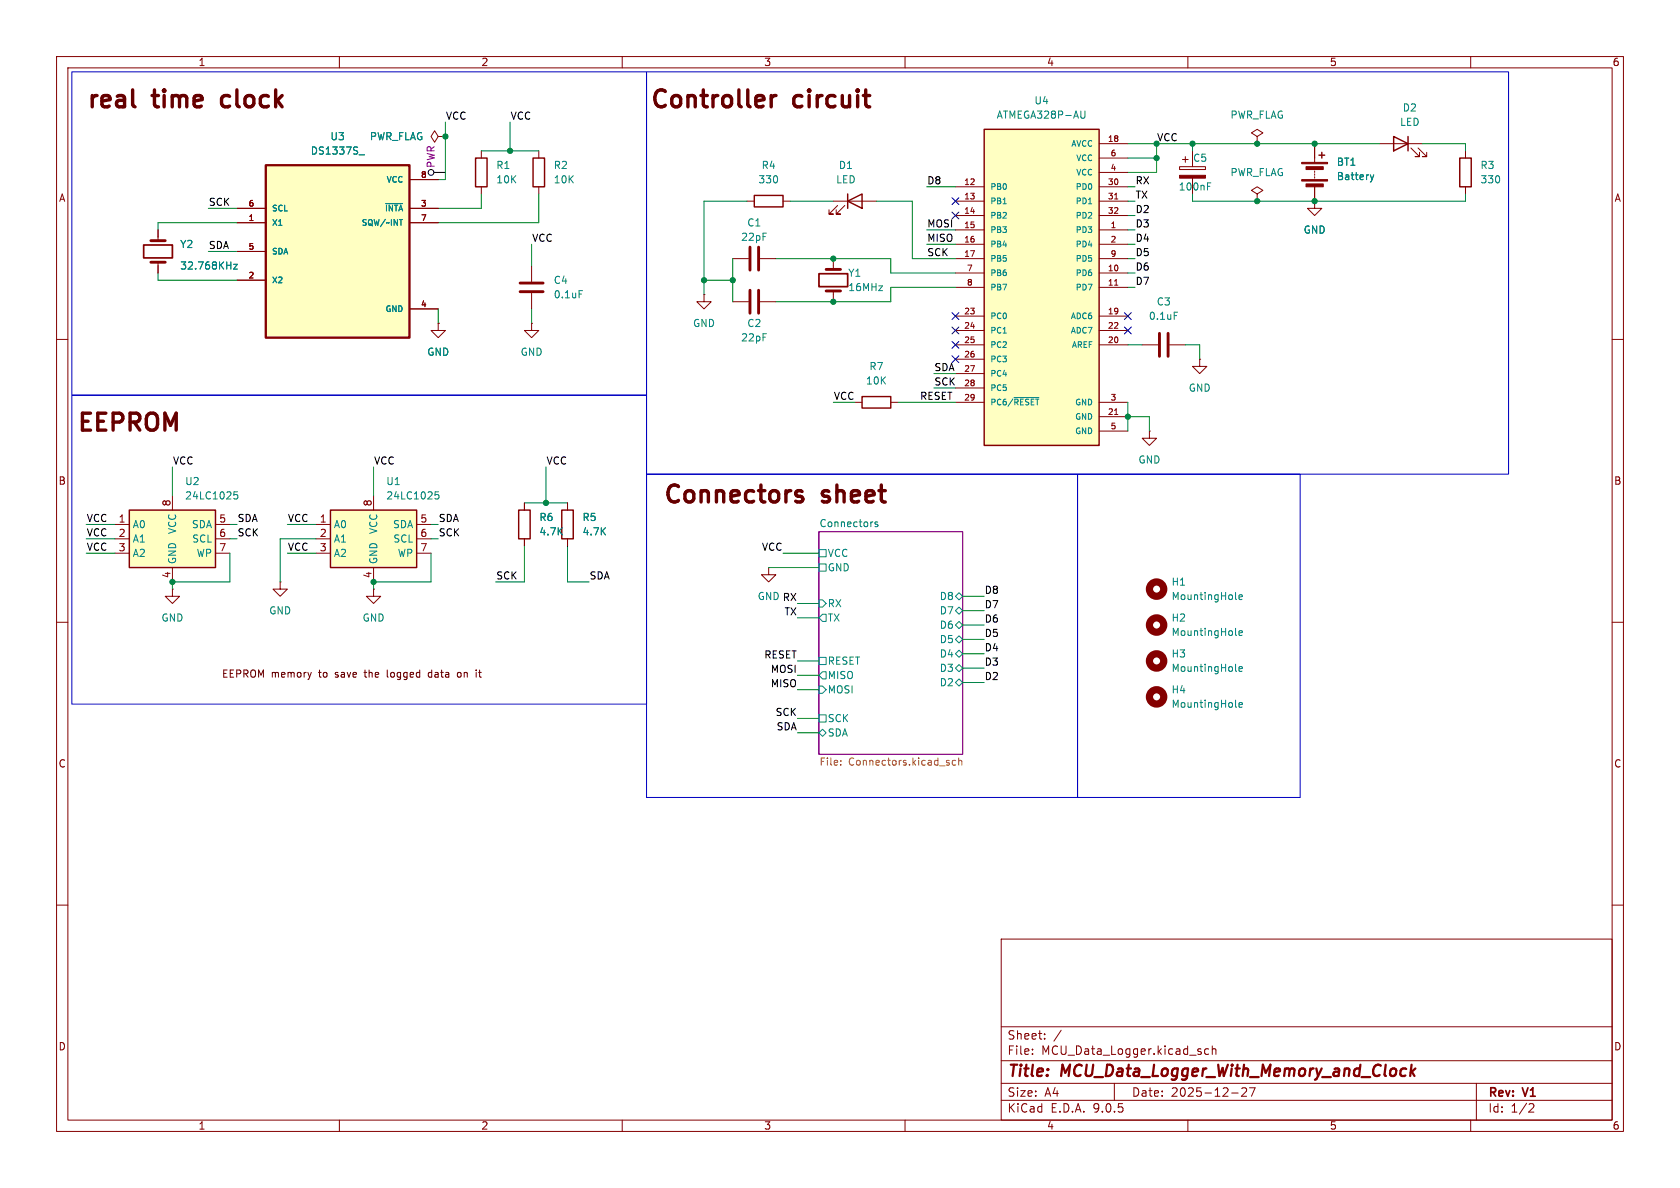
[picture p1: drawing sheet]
<svg xmlns="http://www.w3.org/2000/svg" width="297mm" height="210mm" viewBox="0 0 297 210" stroke-linecap="round" stroke-linejoin="round" font-family="sans-serif">
<path d="M0 0h297v210h-297z" fill="#fff" stroke="#fff" stroke-width=".18"/>
<g fill="none" stroke="#840000" stroke-width=".18">
<path d="M10 10h277v190h-277zM12 12h273v186h-273zM60 10v2M110 10v2M160 10v2M210 10v2M260 10v2M10 60h2M285 60h2M10 110h2M285 110h2M10 160h2"/>
<path d="M177 166h108v32h-108zM285 160h2M60 198v2M110 198v2M160 198v2M177 194.5h108M177 191.5h108M177 187.5h108M177 181.5h108M182.5 186.3v.1M182.5 185.5v.1M184.7 183.6v.1"/>
<path d="M184.7 182.8v.1M187.6 182.1l-1.3 2M197 191.5v3M210 198v2M213.7 185.5l-.5-.1-.2 .3v.4l.1 .2h.6M214.3 185.5l.2-.1 .4 .1 .1 .9M214.3 184.9v1.5M217.7 193.2h1.2M220.3 192.4v.5l-.8 .9h.9M221.9 192.3l-.7 1.5M260 198v2M261 191.5v6.5"/>
<path d="M270.5 195.1l.5 .1 .2 .3-1 1.1h1"/>
</g>
<path d="M249.6 188.2l-.3 2M249.6 189.4l.5 .8M250.2 188.9l-.8 .7" fill="none" stroke="#840000" stroke-width=".4"/>
<path d="M144.8 94h25.4v39.4h-25.4z" fill="none" stroke="#840084" stroke-width=".18"/>
<g fill="none" stroke="#008484" stroke-width=".18">
<path d="M144.8 97.2h1.2v1.2h-1.2zM144.8 99.7h1.2v1.3h-1.2zM155.2 92.3h-.3l-.2 .1v.2l.5 .1v.3h-.5M144.8 106h.6l.6 .7-.6 .6h-.6zM144.8 116.2h1.2v1.3h-1.2zM145.4 108.6h.6v1.3h-.6l-.6-.7zM145.4 118.7h.6v1.3h-.6l-.6-.6zM168.9 105.4l.6-.6 .7 .6-.7 .6zM168.9 108l.6-.7 .7 .7-.7 .6zM168.9 110.5l.6-.6 .7 .6-.7 .6zM168.9 113l.6-.6 .7 .6-.7 .7zM168.9 115.6l.6-.7 .7 .7-.7 .6z"/>
<path d="M168.9 118.1l.6-.6 .7 .6-.7 .6zM144.8 121.3h.6l.6 .6-.6 .7h-.6zM144.8 126.4h1.2v1.2h-1.2zM144.8 129.5l.6-.6 .6 .6-.6 .7zM169.5 120l.7 .7-.7 .6-.6-.6z"/>
</g>
<path d="M148.6 135.1v.2M148.6 134.5v.1M168.9 134.5l-.3-.1-.3 .3 .2 .5h.4M169.5 134.5l.2-.1 .3 .1v.8M169.5 134v1.3" fill="none" stroke="#848400" stroke-width=".18"/>
<path d="M22.9 90.2h15.2v10.1h-15.2z" fill="#ffffc2"/>
<path d="M84.1 27.9h2v5.1h-2zM94.2 27.9h2.1v5.1h-2.1zM133.3 34.5h5.1v2.1h-5.1zM149.9 35.6l2.5-1.3v2.5zM149.9 34.3v2.5M22.9 90.2h15.2v10.1h-15.2zM91.7 90.2h2v5.1h-2zM99.3 90.2h2v5.1h-2z" fill="none" stroke="#840000" stroke-width=".25"/>
<g fill="none" stroke="#840000" stroke-width=".18">
<path d="M77.5 24.1l-.7-1-.6 1 .6 1 .7-1h1.2M78.7 24.1h.1M85.1 26.7v1.2M85.1 33v1.3M95.2 26.7v1.2M95.2 33v1.3M132.1 35.6h1.2M138.4 35.6h1.3M147.3 35.6h7.6M148.1 36.3l-1.5 1.5h.7h-.7v-.7M149.4 36.3l-1.6 1.5h.8h-.8v-.7M222.2 34.3l1.1-.6-1.1-.7-1 .7 1 .6v1.3"/>
<path d="M222.2 35.6h.1M77.5 57.2v1.2h1.2l-1.2 1.3-1.3-1.3h1.3M77.5 57.2h.1M94 57.2v1.2h1.2l-1.2 1.3-1.3-1.3h1.3M94 57.2h.1M94 47v2.8M94 51.8v2.8M20.3 92.7h2.6M20.3 95.3h2.6M20.3 97.8h2.6M30.5 87.6v2.6M38.1 92.7h2.5"/>
<path d="M38.1 95.3h2.5M38.1 97.8h2.5M92.7 88.9v1.3M92.7 95.3v1.2M100.3 88.9v1.3M100.3 95.3v1.2M30.5 104.1v1.3h1.2l-1.2 1.3-1.3-1.3h1.3M30.5 104.1h.1M30.5 100.3v2.6M49.5 102.9v1.2h1.3l-1.3 1.3-1.2-1.3h1.2M49.5 102.9h.1M66 104.1v1.3h1.3l-1.3 1.3-1.2-1.3h1.2"/>
<path d="M66 104.1h.1M135.9 100.3v1.3h1.3l-1.3 1.3-1.3-1.3h1.3M135.9 100.3h.1"/>
</g>
<path d="M102.4 51.4h.6M42 86.9h-.6l-.1 .6 .2-.1 .4 .1 .1 .2v.4l-.2 .1-.5-.1M218.4 112.2l.2 .1M218.4 118.5l.2 .2M219 111.9l.6-.1v-.2l-.4-.1-.2 .2 .1 .6h.5M219 118.3l.6-.2v-.2l-.4-.1-.2 .2 .1 .6h.5M218.4 124.9l.2 .1M219 124.6l.6-.1v-.2l-.4-.1-.2 .2 .1 .6h.5" fill="none" stroke="#008484" stroke-width=".18"/>
<g fill="none" stroke="#840000" stroke-width="1.3">
<circle cx="204.5" cy="116.8" r="1.27"/>
<circle cx="204.5" cy="110.5" r="1.27"/>
<circle cx="204.5" cy="123.2" r="1.27"/>
</g>
<path d="M91.9 50h4.1M91.9 51.6h4.1" fill="none" stroke="#840000" stroke-width=".51"/>
<path d="M47 29.2h25.4v30.5h-25.4z" fill="#ffffc2"/>
<path d="M47 29.2h25.4v30.5h-25.4z" fill="none" stroke="#840000" stroke-width=".41"/>
<g fill="none" stroke="#840000" stroke-width=".18">
<path d="M41.9 36.8h5.1M41.9 39.4h5.1M72.4 36.8h5.1M72.4 39.4h5.1M72.4 31.8h5.1M27.9 40.6v1.9M27.9 46.4v1.9M41.9 44.5h5.1M41.9 49.5h5.1M72.4 54.6h5.1M201.9 61h2.8M203.2 76.2v1.3h1.3l-1.3 1.2-1.3-1.2h1.3"/>
<path d="M203.2 76.2h.1M206.8 61h2.7M212.1 63.5v1.3h1.3l-1.3 1.2-1.3-1.2h1.3M212.1 63.5h.1"/>
</g>
<path d="M63.5 27.4h.9M68.2 36h3M70.6 38.8h.6M41.3 46.7h.7l-.7 .9h.7M207.6 55.2h.6" fill="none" stroke="#008484" stroke-width=".18"/>
<path d="M26.7 46.4h2.5M26.7 42.5h2.5M205 58.9v4.1M206.5 58.9v4.1" fill="none" stroke="#840000" stroke-width=".51"/>
<path d="M25.4 43.3h5.1v2.3h-5.1z" fill="none" stroke="#840000" stroke-width=".3"/>
<path d="M174 22.9h20.3v55.8h-20.3z" fill="#ffffc2"/>
<path d="M174 22.9h20.3v55.8h-20.3zM233.2 27.4h1M233.7 26.9v1M246.4 24.1l2.5 1.3-2.5 1.3zM248.9 24.1v2.6M258.1 27.9h2v5.1h-2zM152.4 70.1h5.1v2h-5.1z" fill="none" stroke="#840000" stroke-width=".25"/>
<g fill="none" stroke="#840000" stroke-width=".18">
<path d="M168.9 33h5.1M168.9 35.6h5.1M168.9 38.1h5.1M194.3 33h5.1M194.3 35.6h5.1M194.3 38.1h5.1M194.3 25.4h5.1M194.3 27.9h5.1M194.3 30.5h5.1M197 35.2h.6M208.5 29.5h4.6v.5h-4.6zM209 28.2h1.1"/>
<path d="M209.5 27.7v1M210.8 26.7v2.8M210.8 31.5v2.8M222.2 24.1l1.1-.6-1.1-.6-1 .6 1 .6v1.3M222.2 25.4h.1M232.4 35.6v1.2h1.3l-1.3 1.3-1.3-1.3h1.3M232.4 35.6h.1M232.4 25.4v3.3M232.4 30.2v.3M232.4 30.7v.3M232.4 31.2v.3M232.4 33v2.6"/>
<path d="M243.8 25.4h7.7M249.4 26.2l1.6 1.5h-.8h.8v-.8M250.7 26.2l1.5 1.5h-.7h.7v-.8M259.1 26.7v1.2M259.1 33v1.3M124.5 52.1v1.2h1.2l-1.2 1.3-1.3-1.3h1.3M124.5 52.1h.1M129.5 45.7h2.8M129.5 53.3h2.8M134.4 45.7h2.8M134.4 53.3h2.8M147.3 45.7v1.9"/>
<path d="M147.3 51.4v1.9M168.9 40.6h5.1M168.9 43.2h5.1M168.9 45.7h5.1M168.9 48.3h5.1M168.9 50.8h5.1M168.9 55.9h5.1M168.9 58.4h5.1M194.3 40.6h5.1M194.3 43.2h5.1M194.3 45.7h5.1M194.3 48.3h5.1"/>
<path d="M194.3 50.8h5.1M194.3 55.9h5.1M194.3 58.4h5.1M197 50.4h.6M151.1 71.1h1.3M157.5 71.1h1.2M168.9 61h5.1M168.9 63.5h5.1M168.9 66h5.1M168.9 68.6h5.1M168.9 71.1h5.1M194.3 61h5.1"/>
<path d="M194.3 71.1h5.1M194.3 73.7h5.1M194.3 76.2h5.1M197 73.3h.6"/>
</g>
<path d="M191.8 19.6l-.1 1.2-.1 .1-.4-.1M177.3 36h.6M213.5 32.9h.4M213.5 32.3h.6M242.3 30.9l.3 .9M242.6 31.8l-.2 .3M242.9 30.9l-.3 .9M179.3 70.3h4.4M218.4 105.8l.2 .2M219 105.6l.6-.2v-.2l-.4-.1-.2 .2 .1 .6h.5" fill="none" stroke="#008484" stroke-width=".18"/>
<circle cx="204.5" cy="104.1" r="1.27" fill="none" stroke="#840000" stroke-width="1.3"/>
<path d="M132.6 43.7v4.1M132.6 51.3v4.1M134.1 43.7v4.1M134.1 51.3v4.1M146 51.4h2.6M146 47.6h2.6" fill="none" stroke="#840000" stroke-width=".51"/>
<g fill="#840000" stroke="#840000" stroke-width=".18">
<path d="M230.1 28.7h4.6v.3h-4.6z"/>
<path d="M230.1 31.8h4.6v.2h-4.6z"/>
<path d="M230.9 29.5h3v.5h-3z"/>
<path d="M230.9 32.5h3v.5h-3z"/>
<path d="M208.5 31h4.6v.5h-4.6z"/>
</g>
<path d="M144.8 48.4h5.1v2.3h-5.1z" fill="none" stroke="#840000" stroke-width=".3"/>
<path d="M58.4 90.2h15.3v10.1h-15.3z" fill="#ffffc2"/>
<path d="M58.4 90.2h15.3v10.1h-15.3z" fill="none" stroke="#840000" stroke-width=".25"/>
<g fill="none" stroke="#840000" stroke-width=".18">
<path d="M41.9 36.8h5.1M41.9 39.4h5.1M72.4 36.8h5.1M72.4 39.4h5.1M72.4 31.8h5.1M78.7 24.1h.1M232.4 35.6h.1M232.4 25.4v2.5M232.4 33v2.6M27.9 40.6v1.3M27.9 47v1.3M41.9 44.5h5.1"/>
<path d="M41.9 49.5h5.1M72.4 54.6h5.1M77.5 57.2h.1M55.9 92.7h2.5M55.9 95.3h2.5M55.9 97.8h2.5M66 87.6v2.6M73.7 92.7h2.5M73.7 95.3h2.5M73.7 97.8h2.5M92.7 88.9v1.3M92.7 95.3v1.2"/>
<path d="M100.3 88.9v1.3M100.3 95.3v1.2M66 100.3v2.6"/>
</g>
<path d="M63.5 27.4h.9M68.2 36h3M70.6 38.8h.6M242.3 30.9l.3 .9M242.6 31.8l-.2 .3M242.9 30.9l-.3 .9M41.3 46.7h.7l-.7 .9h.7M77.5 86.9h-.6v.6l.2-.1 .4 .1 .1 .2-.1 .4-.1 .1-.5-.1" fill="none" stroke="#008484" stroke-width=".18"/>
<g fill="none" stroke="#000" stroke-width=".18">
<path d="M76.7 30.5h2"/>
<circle cx="76.2" cy="30.5" r=".51"/>
</g>
<g fill="none" stroke="#008400" stroke-width=".18">
<path d="M36.8 36.8h5.1M41.9 39.4h-14v1.2M78.7 21.6v10.2h-1.2M85.1 34.3v2.5h-7.6M85.1 26.7h10.1M90.2 21.6v5.1M95.2 34.3v5.1h-17.7M132.1 35.6h-7.6v16.5M139.7 35.6h7.6M154.9 35.6h6.4v10.1h7.6M163.8 33h5.1M199.4 35.6h1.3"/>
<path d="M199.4 33h1.3M199.4 38.1h1.3M199.4 27.9h5.1M199.4 25.4h44.4M204.5 25.4v5.1h-5.1M210.8 34.3v1.3h48.3v-1.3M210.8 25.4v1.3M251.5 25.4h7.6v1.3M27.9 48.3v1.2h14M36.8 44.5h5.1M77.5 54.6v2.6M94 43.2v3.8"/>
<path d="M94 54.6v2.6M124.5 49.5h5M129.5 45.7v7.6M137.2 45.7h20.3v2.6h11.4M163.8 40.6h5.1M163.8 43.2h5.1M168.9 50.8h-11.4v2.5h-20.3M199.4 45.7h1.3M199.4 48.3h1.3M199.4 50.8h1.3M199.4 40.6h1.3M199.4 43.2h1.3"/>
<path d="M147.3 71.1h3.8M158.7 71.1h10.2M165.1 66h3.8M165.1 68.6h3.8M199.4 73.7h3.8v2.5M199.4 61h2.5M199.4 71.1v5.1M209.5 61h2.6v2.5M15.2 97.8h5.1M15.2 95.3h5.1M15.2 92.7h5.1M30.5 82.6v5"/>
<path d="M40.6 97.8v5.1h-10.1v1.2M40.6 95.3h1.3M40.6 92.7h1.3M50.8 97.8h5.1M50.8 92.7h5.1M55.9 95.3h-6.4v7.6M66 82.6v5M76.2 97.8v5.1h-10.2v1.2M76.2 95.3h1.3M76.2 92.7h1.3M92.7 88.9h7.6M92.7 96.5v6.4h-5.1"/>
<path d="M96.5 82.6v6.3M100.3 96.5v6.4h3.8M138.4 97.8h6.4M135.9 100.3h8.9M141 119.4h3.8M141 106.7h3.8M141 109.2h3.8M141 116.8h3.8M170.2 110.5h3.8M170.2 113h3.8M170.2 118.1h3.8M170.2 115.6h3.8"/>
<path d="M170.2 108h3.8M170.2 105.4h3.8M141 121.9h3.8M141 127h3.8M141 129.5h3.8M170.2 120.7h3.8"/>
</g>
<g fill="none" stroke="#000084" stroke-width=".18">
<path d="M168.3 37.5l1.2 1.2M168.3 35l1.2 1.2M169.5 37.5l-1.2 1.2M169.5 35l-1.2 1.2M168.3 55.3l1.2 1.2M168.3 57.8l1.2 1.2M169.5 55.3l-1.2 1.2M169.5 57.8l-1.2 1.2M198.8 55.3l1.2 1.2M198.8 57.8l1.2 1.2M200 55.3l-1.2 1.2M200 57.8l-1.2 1.2"/>
<path d="M168.3 60.4l1.2 1.2M168.3 62.9l1.2 1.2M169.5 60.4l-1.2 1.2M169.5 62.9l-1.2 1.2"/>
</g>
<path d="M23.6 18.7l.3 .2M136.3 16.9v2M137.2 16.9a.77 .77 0 0 0-.9 .6M141.1 87.7l.7 .2 .1 .4-.1 .3-.3 .1h-.6M141.1 86.7l.7 .2" fill="none" stroke="#640000" stroke-width=".6"/>
<path d="M55 118.9l-.3 .8M68.5 118.4v1.1l.1 .2M76.2 118.9h-.4l-.1 .2 .1 .5 .4 .1M81.4 118.9h-.3l-.2 .2v.5l.2 .1 .3-.1M84.6 118.9h.5M84.8 118.4v1.1l.3 .2" fill="none" stroke="#640000" stroke-width=".18"/>
<path d="M12.7 12.7h101.6v57.2h-101.6zM114.3 12.7h152.4v71.1h-152.4zM12.7 69.9h101.6v54.6h-101.6zM114.3 83.8h76.2v57.2h-76.2zM190.5 83.8h39.4v57.2h-39.4z" fill="none" stroke="#0000c2" stroke-width=".18"/>
<g fill="#008400" stroke="#008400" stroke-width=".18">
<circle cx="124.5" cy="49.5" r=".46"/>
<circle cx="204.5" cy="27.9" r=".46"/>
<circle cx="129.5" cy="49.5" r=".46"/>
<circle cx="222.2" cy="35.6" r=".46"/>
<circle cx="147.3" cy="53.3" r=".46"/>
<circle cx="147.3" cy="45.7" r=".46"/>
<circle cx="78.7" cy="24.1" r=".46"/>
<circle cx="90.2" cy="26.7" r=".46"/>
<circle cx="96.5" cy="88.9" r=".46"/>
<circle cx="199.4" cy="73.7" r=".46"/>
<circle cx="30.5" cy="102.9" r=".46"/>
<circle cx="66" cy="102.9" r=".46"/>
<circle cx="232.4" cy="25.4" r=".46"/>
<circle cx="232.4" cy="35.6" r=".46"/>
<circle cx="222.2" cy="25.4" r=".46"/>
<circle cx="204.5" cy="25.4" r=".46"/>
<circle cx="210.8" cy="25.4" r=".46"/>
</g>
<g font-size="4.2" fill="#640000">
<text x="15" y="19.9">real</text>
<text x="27.2" y="19.9">time</text>
<text x="40.4" y="19.9">clock</text>
<text x="114.6" y="19.9">Controller</text>
<text x="140.4" y="19.9">circuit</text>
<text x="13.3" y="77.1">EEPROM</text>
<text x="116.9" y="89.8">Connectors</text>
<text x="145.4" y="89.8">sheet</text>
</g>
<g font-size="2.8" fill="#840000">
<text x="178" y="190.9">Title:</text>
<text x="187.7" y="190.9">MCU_Data_Logger_With_Memory_and_Clock</text>
</g>
<g font-size="2.1" fill="#840000">
<text x="178" y="184">Sheet:</text>
<text x="178" y="186.7">File:</text>
<text x="184.1" y="186.7">MCU_Data_Logger.kicad_sch</text>
<text x="178" y="196.9">KiCad</text>
<text x="178" y="194.1">Size:</text>
<text x="184.7" y="194.1">A4</text>
<text x="185.7" y="196.9">E.D.A.</text>
<text x="193.3" y="196.9">9.0.5</text>
<text x="200" y="194.1">Date:</text>
<text x="207" y="194.1">2025-12-27</text>
<text x="263" y="194.3">Rev:</text>
<text x="263" y="196.9">Id:</text>
<text x="267.1" y="196.9">1/2</text>
<text x="269.4" y="194.3">V1</text>
</g>
<g font-size="1.8" fill="#840000">
<text x="35" y="11.9">1</text>
<text x="85" y="11.9">2</text>
<text x="135" y="11.9">3</text>
<text x="185" y="11.9">4</text>
<text x="235" y="11.9">5</text>
<text x="285" y="11.9">6</text>
<text x="10.3" y="35.9">A</text>
<text x="285.3" y="35.9">A</text>
<text x="10.3" y="85.9">B</text>
<text x="30.2" y="89.6" transform="rotate(-90 30.2 89.6)">8</text>
<text x="65.8" y="89.6" transform="rotate(-90 65.8 89.6)">8</text>
<text x="285.3" y="85.9">B</text>
<text x="20.9" y="92.5">1</text>
<text x="20.9" y="95">2</text>
<text x="38.7" y="92.5">5</text>
<text x="38.7" y="95">6</text>
<text x="56.4" y="92.5">1</text>
<text x="56.4" y="95">2</text>
<text x="74.2" y="92.5">5</text>
<text x="74.2" y="95">6</text>
<text x="20.9" y="97.5">3</text>
<text x="38.7" y="97.5">7</text>
<text x="56.4" y="97.5">3</text>
<text x="74.2" y="97.5">7</text>
<text x="30.2" y="102.3" transform="rotate(-90 30.2 102.3)">4</text>
<text x="65.8" y="102.3" transform="rotate(-90 65.8 102.3)">4</text>
<text x="10.3" y="135.9">C</text>
<text x="285.3" y="135.9">C</text>
<text x="10.3" y="185.9">D</text>
<text x="285.3" y="185.9">D</text>
<text x="35" y="199.9">1</text>
<text x="85" y="199.9">2</text>
<text x="135" y="199.9">3</text>
<text x="185" y="199.9">4</text>
<text x="235" y="199.9">5</text>
<text x="285" y="199.9">6</text>
</g>
<g font-size="1.8">
<text x="78.7" y="21.2">VCC</text>
<text x="90.2" y="21.2">VCC</text>
<text x="204.5" y="25.1">VCC</text>
<text x="163.8" y="32.7">D8</text>
<text x="200.7" y="32.7">RX</text>
<text x="200.7" y="35.2">TX</text>
<text x="36.8" y="36.5">SCK</text>
<text x="163.8" y="40.3">MOSI</text>
<text x="200.7" y="37.8">D2</text>
<text x="200.7" y="40.3">D3</text>
<text x="36.8" y="44.1">SDA</text>
<text x="94" y="42.8">VCC</text>
<text x="163.8" y="42.8">MISO</text>
<text x="163.8" y="45.4">SCK</text>
<text x="200.7" y="45.4">D5</text>
<text x="200.7" y="42.8">D4</text>
<text x="200.7" y="47.9">D6</text>
<text x="200.7" y="50.5">D7</text>
<text x="165.1" y="65.7">SDA</text>
<text x="147.3" y="70.8">VCC</text>
<text x="162.6" y="70.8">RESET</text>
<text x="165.1" y="68.2">SCK</text>
<text x="30.5" y="82.2">VCC</text>
<text x="66" y="82.2">VCC</text>
<text x="96.5" y="82.2">VCC</text>
<text x="15.2" y="94.9">VCC</text>
<text x="15.2" y="92.4">VCC</text>
<text x="41.9" y="94.9">SCK</text>
<text x="41.9" y="92.4">SDA</text>
<text x="50.8" y="92.4">VCC</text>
<text x="77.5" y="94.9">SCK</text>
<text x="77.5" y="92.4">SDA</text>
<text x="15.2" y="97.4">VCC</text>
<text x="50.8" y="97.4">VCC</text>
<text x="134.6" y="97.4">VCC</text>
<text x="87.6" y="102.5">SCK</text>
<text x="104.1" y="102.5">SDA</text>
<text x="133.9" y="106.3">GND RX</text>
<text x="174" y="105.1">D8</text>
<text x="174" y="107.6">D7</text>
<text x="138.6" y="108.9">TX</text>
<text x="174" y="112.7">D5</text>
<text x="174" y="110.1">D6</text>
<text x="135" y="116.5">RESET</text>
<text x="136.2" y="119">MOSI</text>
<text x="174" y="117.8">D3</text>
<text x="174" y="115.2">D4</text>
<text x="136.2" y="121.6">MISO</text>
<text x="174" y="120.3">D2</text>
<text x="137" y="126.7">SCK</text>
<text x="137.2" y="129.2">SDA</text>
</g>
<g font-size="1.8" fill="#008484">
<text x="176.1" y="21.2">ATMEGA328P-AU</text>
<text x="182.8" y="18.6">U4</text>
<text x="217.4" y="21.2">PWR_FLAG</text>
<text x="247.4" y="22.5">LED</text>
<text x="247.9" y="19.9">D2</text>
<text x="54.8" y="27.5">DS1337S_</text>
<text x="58.3" y="25">U3</text>
<text x="65.3" y="25">PWR_FLAG</text>
<text x="210.8" y="28.8">C5</text>
<text x="236.2" y="29.5">BT1</text>
<text x="87.6" y="30.1">R1</text>
<text x="87.6" y="32.6">10K</text>
<text x="97.8" y="30.1">R2</text>
<text x="97.8" y="32.6">10K</text>
<text x="134" y="32.6">330</text>
<text x="134.5" y="30.1">R4</text>
<text x="147.7" y="32.6">LED</text>
<text x="148.2" y="30.1">D1</text>
<text x="208.3" y="33.9">100nF</text>
<text x="217.4" y="31.3">PWR_FLAG</text>
<text x="236.2" y="32">Battery</text>
<text x="261.6" y="30.1">R3</text>
<text x="261.6" y="32.6">330</text>
<text x="132" y="40.2">C1</text>
<text x="230.4" y="41.5">GND</text>
<text x="31.8" y="44">Y2</text>
<text x="31.8" y="47.9">32.768KHz</text>
<text x="130.9" y="42.8">22pF</text>
<text x="97.8" y="50.4">C4</text>
<text x="97.8" y="52.9">0.1uF</text>
<text x="149.9" y="49.1">Y1</text>
<text x="149.9" y="51.7">16MHz</text>
<text x="122.4" y="58">GND</text>
<text x="132" y="58">C2</text>
<text x="203" y="56.7">0.1uF</text>
<text x="204.4" y="54.2">C3</text>
<text x="75.4" y="63.1">GND</text>
<text x="91.9" y="63.1">GND</text>
<text x="130.9" y="60.6">22pF</text>
<text x="153.6" y="65.6">R7</text>
<text x="153" y="68.2">10K</text>
<text x="210.1" y="69.4">GND</text>
<text x="201.2" y="82.1">GND</text>
<text x="32.6" y="88.5">24LC1025</text>
<text x="32.6" y="86">U2</text>
<text x="68.2" y="88.5">24LC1025</text>
<text x="68.2" y="86">U1</text>
<text x="23.4" y="93.6">A0</text>
<text x="31.3" y="94.5" transform="rotate(-90 31.3 94.5)">VCC</text>
<text x="33.8" y="93.6">SDA</text>
<text x="58.9" y="93.6">A0</text>
<text x="66.9" y="94.5" transform="rotate(-90 66.9 94.5)">VCC</text>
<text x="69.4" y="93.6">SDA</text>
<text x="95.3" y="92.3">R6</text>
<text x="95.3" y="94.8">4.7K</text>
<text x="102.9" y="92.3">R5</text>
<text x="102.9" y="94.8">4.7K</text>
<text x="144.8" y="93.3">Connectors</text>
<text x="23.4" y="96.1">A1</text>
<text x="23.4" y="98.7">A2</text>
<text x="31.3" y="99.8" transform="rotate(-90 31.3 99.8)">GND</text>
<text x="33.9" y="96.1">SCL</text>
<text x="34.7" y="98.7">WP</text>
<text x="58.9" y="96.1">A1</text>
<text x="58.9" y="98.7">A2</text>
<text x="66.9" y="99.8" transform="rotate(-90 66.9 99.8)">GND</text>
<text x="69.4" y="96.1">SCL</text>
<text x="70.2" y="98.7">WP</text>
<text x="146.2" y="98.7">VCC</text>
<text x="146.2" y="101.2">GND</text>
<text x="146.2" y="107.5">RX</text>
<text x="166" y="106.3">D8</text>
<text x="207" y="103.7">H1</text>
<text x="207" y="106.3">MountingHole</text>
<text x="28.4" y="110.1">GND</text>
<text x="47.5" y="108.8">GND</text>
<text x="64" y="110.1">GND</text>
<text x="146.2" y="110.1">TX</text>
<text x="166" y="108.8">D7</text>
<text x="166" y="111.4">D6</text>
<text x="166" y="113.9">D5</text>
<text x="207" y="110.1">H2</text>
<text x="207" y="112.6">MountingHole</text>
<text x="146.2" y="117.7">RESET</text>
<text x="166" y="116.4">D4</text>
<text x="166" y="119">D3</text>
<text x="207" y="116.4">H3</text>
<text x="207" y="119">MountingHole</text>
<text x="146.2" y="120.2">MISO</text>
<text x="146.2" y="122.8">MOSI</text>
<text x="166" y="121.5">D2</text>
<text x="207" y="122.8">H4</text>
<text x="207" y="125.3">MountingHole</text>
<text x="146.2" y="127.9">SCK</text>
<text x="146.2" y="130.4">SDA</text>
</g>
<text font-size="1.8" fill="#840084" x="77.1" y="29.8" transform="rotate(-90 77.1 29.8)">PWR</text>
<g font-size="1.8" fill="#640000">
<text x="39.1" y="120">EEPROM memory</text>
<text x="56.5" y="120">to</text>
<text x="59.5" y="120">save</text>
<text x="64.9" y="120">the</text>
<text x="69.1" y="120">logged</text>
<text x="76.6" y="120">data</text>
<text x="81.9" y="120">on</text>
</g>
<g font-size="1.8" fill="#848400">
<text x="144.8" y="135.7">File:</text>
<text x="150" y="135.7">Connectors.kicad_sch</text>
</g>
<g font-size="1.4" fill="#008484">
<text x="189.3" y="26.1">AVCC</text>
<text x="190.1" y="28.7">VCC</text>
<text x="68.2" y="32.5">VCC</text>
<text x="175" y="33.8">PB0</text>
<text x="190" y="33.8">PD0</text>
<text x="190.1" y="31.2">VCC</text>
<text x="48" y="37.6">SCL</text>
<text x="48" y="40.1">X1</text>
<text x="63.8" y="40.1">SQW/~INT</text>
<text x="67.9" y="37.6">~{INTA}</text>
<text x="175" y="36.3">PB1</text>
<text x="175" y="38.8">PB2</text>
<text x="175" y="41.4">PB3</text>
<text x="190" y="36.3">PD1</text>
<text x="190" y="38.8">PD2</text>
<text x="190" y="41.4">PD3</text>
<text x="48" y="45.2">SDA</text>
<text x="175" y="43.9">PB4</text>
<text x="175" y="46.5">PB5</text>
<text x="190" y="43.9">PD4</text>
<text x="190" y="46.5">PD5</text>
<text x="48" y="50.3">X2</text>
<text x="175" y="49">PB6</text>
<text x="175" y="51.5">PB7</text>
<text x="190" y="49">PD6</text>
<text x="190" y="51.5">PD7</text>
<text x="68" y="55.3">GND</text>
<text x="175" y="56.6">PC0</text>
<text x="175" y="59.2">PC1</text>
<text x="189.2" y="56.6">ADC6</text>
<text x="189.2" y="59.2">ADC7</text>
<text x="175" y="61.7">PC2</text>
<text x="175" y="64.2">PC3</text>
<text x="189.4" y="61.7">AREF</text>
<text x="175" y="66.8">PC4</text>
<text x="175" y="69.3">PC5</text>
<text x="175" y="71.9">PC6/~{RESET}</text>
<text x="189.9" y="71.9">GND</text>
<text x="189.9" y="74.4">GND</text>
<text x="189.9" y="76.9">GND</text>
</g>
<g font-size="1.4" fill="#840000">
<text x="195.8" y="25.1">18</text>
<text x="196.2" y="27.7">6</text>
<text x="74.3" y="31.5">8</text>
<text x="170.4" y="32.8">12</text>
<text x="170.4" y="35.3">13</text>
<text x="195.8" y="32.8">30</text>
<text x="195.8" y="35.3">31</text>
<text x="196.2" y="30.2">4</text>
<text x="43.8" y="36.6">6</text>
<text x="43.8" y="39.1">1</text>
<text x="74.3" y="36.6">3</text>
<text x="74.3" y="39.1">7</text>
<text x="170.4" y="37.8">14</text>
<text x="170.4" y="40.4">15</text>
<text x="195.8" y="37.8">32</text>
<text x="196.2" y="40.4">1</text>
<text x="43.8" y="44.2">5</text>
<text x="170.4" y="42.9">16</text>
<text x="170.4" y="45.5">17</text>
<text x="196.2" y="42.9">2</text>
<text x="196.2" y="45.5">9</text>
<text x="43.8" y="49.3">2</text>
<text x="170.8" y="48">7</text>
<text x="170.8" y="50.5">8</text>
<text x="195.8" y="48">10</text>
<text x="195.8" y="50.5">11</text>
<text x="74.3" y="54.4">4</text>
<text x="170.4" y="55.6">23</text>
<text x="170.4" y="58.2">24</text>
<text x="195.8" y="55.6">19</text>
<text x="195.8" y="58.2">22</text>
<text x="170.4" y="60.7">25</text>
<text x="170.4" y="63.2">26</text>
<text x="170.4" y="65.8">27</text>
<text x="195.8" y="60.7">20</text>
<text x="170.4" y="68.3">28</text>
<text x="170.4" y="70.9">29</text>
<text x="196.2" y="70.9">3</text>
<text x="195.8" y="73.4">21</text>
<text x="196.2" y="75.9">5</text>
</g>
</svg>
